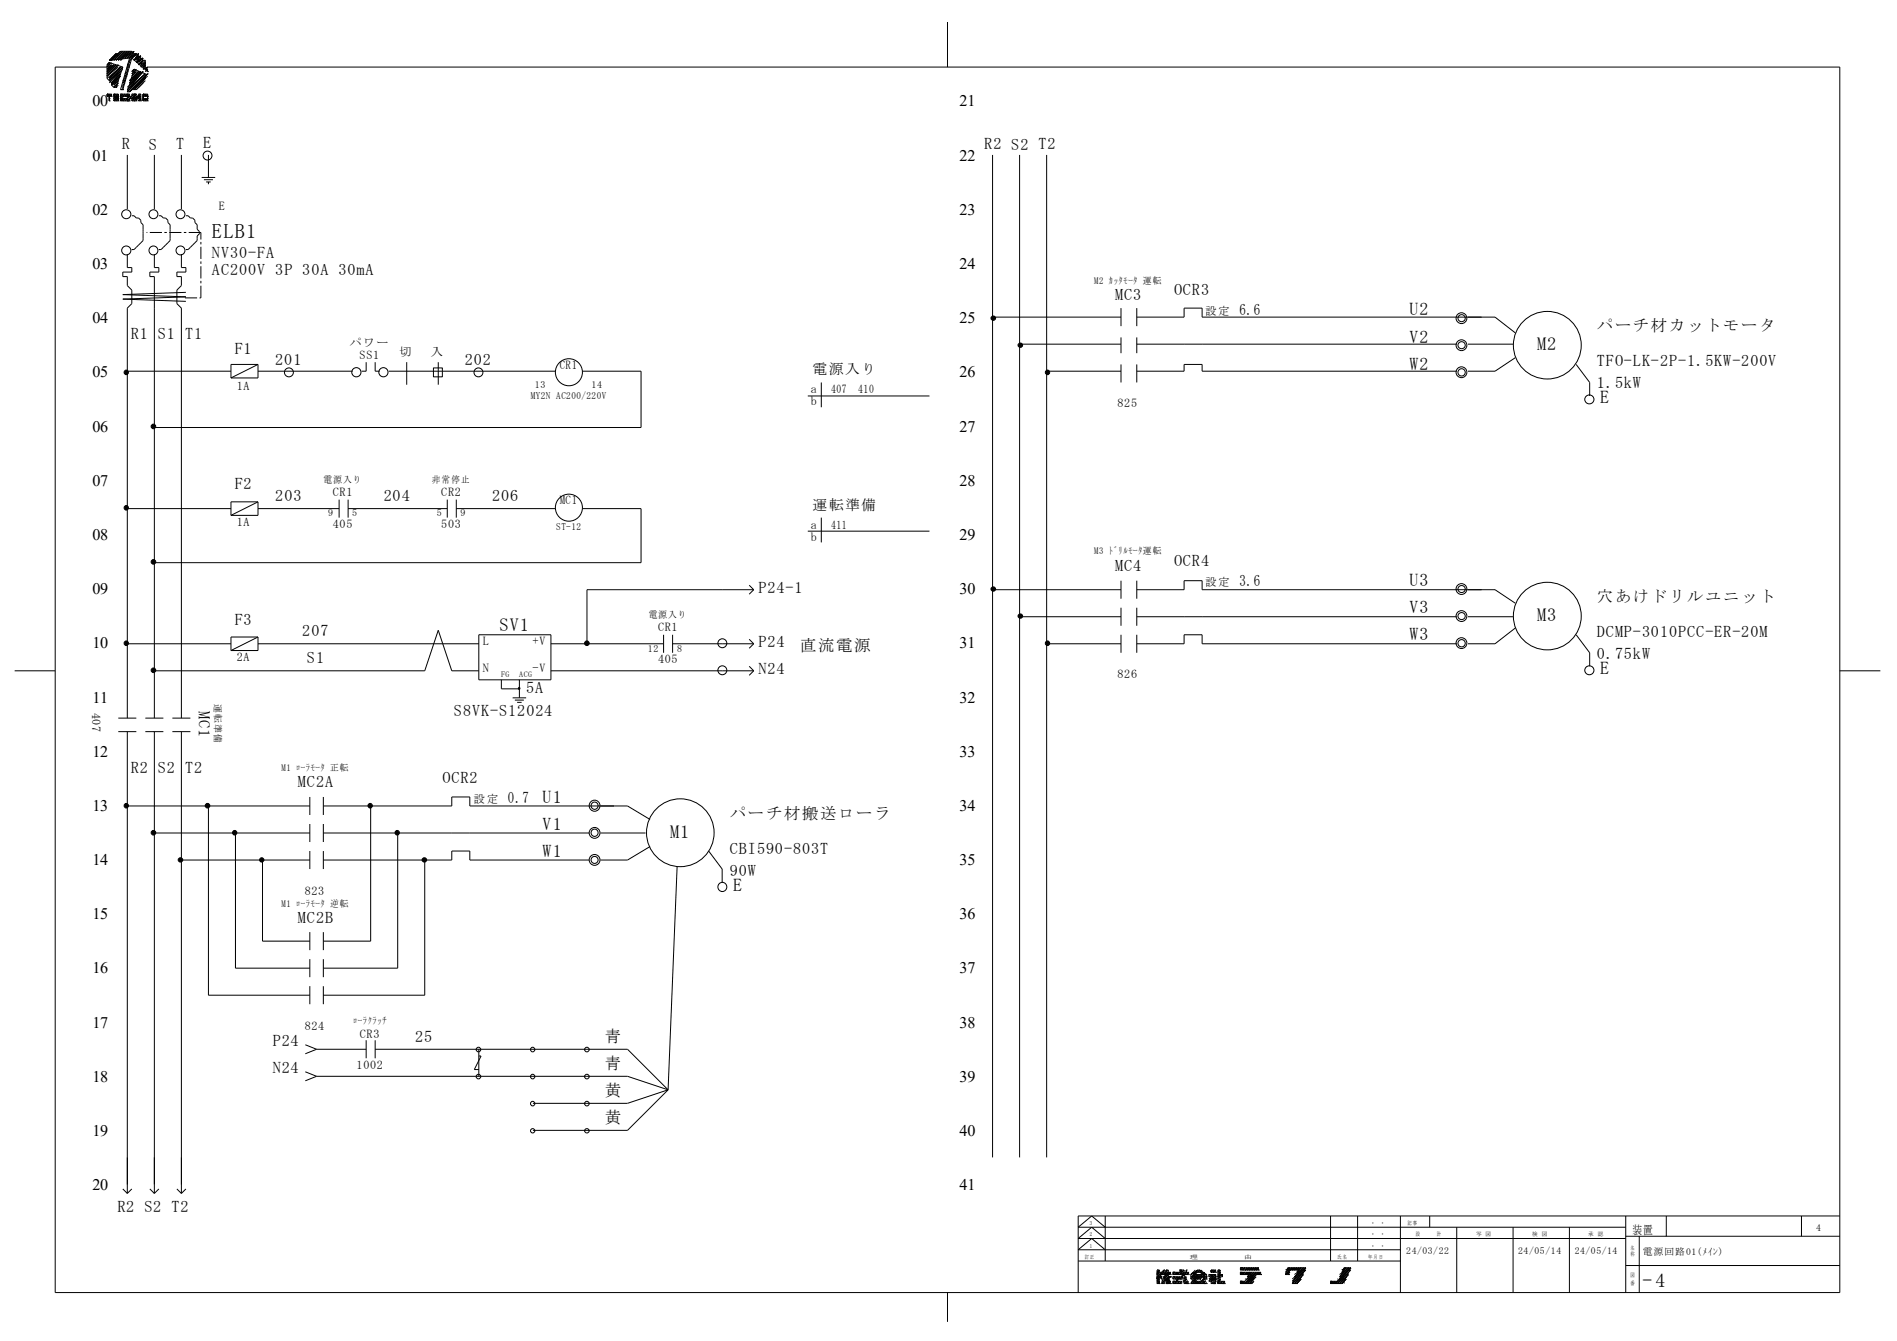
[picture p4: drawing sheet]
<svg xmlns="http://www.w3.org/2000/svg" width="297mm" height="210mm" viewBox="0 0 297 210" stroke-linecap="round" stroke-linejoin="round" font-family="sans-serif">
<g fill="none" stroke="#000" stroke-width=".16">
<path d="M16.8 14.7h.1M16.8 12.3l.7 .7M16.8 14.7v.4M16.8 15.1l.3-.4v1.1M16.8 14.7h.7M16.8 15.1h.7M16.8 10.5h-8.2v191.9h279.4v-191.9h-264.9M16.8 12.3l2.1-1.8-1.8 1.8M16.8 10.5l.7-.3-.7 .7 1-.7-1 1M17.1 9.8h.1M17.1 15.8h.1M17.1 15.1h.1"/>
<path d="M17.1 15.4h.1M17.1 9.8l2.1 .7M17.1 9.4h.4M17.1 9.8l-.3 .4v2.1M17.1 9.8v.4M17.1 9.8l-.3 .7M17.5 15.1h.1M17.5 9.1v.3M17.5 13v.3M17.5 14.7v.4M17.5 13.3l.3 .4M17.5 13l1.4-1.1-1.4 1.4"/>
<path d="M17.5 9.4l1.7-1.4-1.4 1.4M17.5 9.8l-.7 .7M17.5 14.7l-.4 .4M17.8 14.7h.1M17.8 13.7h.4M17.8 14.7h.7M17.8 15.8h.7M17.8 14.7v1.1M18.2 15.1h.1M18.2 15.4h.1M18.2 13.7h.1M18.2 8.4l-1.1 1"/>
<path d="M18.2 8.4h.3l-1.4 1M18.2 15.4h.3M18.2 10.2l-1.4 1.4M18.2 8.4l-.7 1M18.2 13.3v.4M18.5 15.1h.1M18.5 15.4h.1M18.5 15.8h.1M18.5 15.1h-.7l.4-.4v1.1l.3-.4M18.5 14.7v1.1M18.5 12.3l-.7 1 .7-.7M18.5 10.2l-1.7 1.7 1.7-1.4"/>
<path d="M18.5 13l-.7 .7M18.5 13.3l-.3 .4M18.5 14.7l-.7 .7M18.5 15.1l-.7 .7M18.9 14.7h.1M18.9 14.7h1.4M18.9 15.8h1.4M18.9 14.7v1.1M18.9 11.6l-1.4 1.4M18.9 11.2l-1.8 1.4M18.9 11.2l-1.8 1.8M18.9 11.2l-1.4 1.8"/>
<path d="M19.2 13.3h.1M19.2 13.7h.1M19.2 14h.1M19.2 10.5l-1 3.2M19.2 15.4l-.3 .4M19.2 13.3v.7M19.2 10.5l-2.1 2.1M19.2 10.9l-2.1 1.7M19.6 12.3h.1M19.6 8l-1.4 1.4M19.6 11.9h.3M19.6 12.3l-.4 .3h.4"/>
<path d="M19.6 11.9v.7M19.6 12.6l-.4 .4h.4l-.4 .3M19.9 11.2h.1M19.9 10.9h.1M19.9 15.8h.1M19.9 14.7h.1M19.9 14.7l-.3 .4v-.4l-.7 .7h1M19.9 10.5v.7M19.9 14.7v1.1M19.9 11.2l-.3 .4h.3l-.3 .3M19.9 10.5h.4M19.9 13.7l2.5-2.5-2.1 2.5"/>
<path d="M20.3 9.8h.1M20.3 9.4h.1M20.3 15.8h.1M20.3 9.1l-1.4 4.9h.3M20.3 9.1l-3.2 .3M20.3 14.7l-.4 .4M20.3 14.7v.4l-.7 .7v-.4l-.4 .4v-1.1l-.3 .4h1.7v-.4M20.3 9.4v.4M20.3 9.8l-.4 .4h.4l-.4 .3M20.3 9.1h.3M20.3 8l-1.4 1.4 1-1.4-1.4 1.4M20.6 14.7h.1"/>
<path d="M20.6 9.1l-1.4 4.9M20.6 9.1l2.5 2.1M20.6 8h-1.7l-1.4 1.4M20.6 8l.4 .4M20.6 14.7h.7M20.6 15.8h.7M20.6 9.1l1.1-.7-.7 1M20.6 8l-.7 1.1 1.1-1.1-.7 1.1M20.6 8l-1 1.1M20.6 8l-1.4 1.1M21 10.9h.1M21 15.8h.1"/>
<path d="M21 14.7h.1M21 10.9l-1.1 3.5M21 10.9l1.8 .7M21 8.4h.3M21 14.7v1.1M21 8.4l-.7 .7M21 10.9l-.4 .3M21 14.7l-1.1 1.1M21.3 15.1h.1M21.3 15.8h.1M21.3 8.4l1.1 1M21.3 15.1h.7l-.3 .3"/>
<path d="M21.3 15.4h-1v.4M21.3 14.7l.4 .7M21.3 15.1l.4 .7M21.3 15.1v.7M21.3 14.7l-.7 .7v.4M21.3 8.4l-1 1M21.3 8.4l-1 .7M21.3 9.8l1.1-.7-.7 .7M21.3 10.9l-.7 .7 .7-.4-.7 .7M21.3 15.1l-.7 .7M21.7 14.7h.1M21.7 15.4h.1"/>
<path d="M21.7 14.7h.3M21.7 15.8h.3M21.7 14.7v.7M21.7 8.7l-.7 .7M21.7 11.2l-1.4 1.4 1.7-1.4M22 15.8h.1M22 14.7v1.1M22 9.1l-.7 .7M22 8.7l-.7 1.1M22 8.7l-.7 .7M22 8.7l-1 .7M22 11.2l-1.7 1.8"/>
<path d="M22 11.2l-1.7 2.1M22 14.7l-1 1.1M22 15.4l-.3 .4M22.4 15.4h.1M22.4 15.1h.1M22.4 14.7h.1M22.4 9.4h.4M22.4 12.6v.4M22.4 14.7v1.1M22.4 14.7h.7M22.4 15.1h.7M22.4 15.4h.7"/>
<path d="M22.4 15.8h.7M22.4 9.4l-.7 .8M22.4 9.4l-.4 .8M22.8 9.4v1.1M22.8 11.9v.4l-1.8 1.7zM22.8 10.5l.3 .4M22.8 9.4l-.8 .8M22.8 9.8l-.8 .4M22.8 9.8l-.8 .7M22.8 9.8l-.4 .7 .4-.3-.4 .7M22.8 10.5l-.4 .4M22.8 11.6l-2.9 2.4"/>
<path d="M22.8 11.6l-2.9 2.8M23.1 11.6h.1M23.1 11.2h.1M23.1 15.1h.1M23.1 15.4h.1M23.1 15.8h.1M23.1 14.7l-.3 .4v-.4l-.4 .4M23.1 15.4l-.3 .4v-.4l-.4 .4M23.1 10.9v.3M23.1 14.7v1.1M23.1 11.9l-2.5 2.1h.7l1.5-1.4M23.1 11.6l-2.8 2.8h-.4"/>
<path d="M23.1 10.5l-.7 .4M23.1 10.5l-.3 .4h.3M23.1 10.9l-.3 .3M148.3 3.4v7.1M19.9 24.3v8.4M19.9 39.8v2.1h.7v.7h-1.4v.7h.7v1.4l.7 .7v2.1l-.7 .8v64.2M20.6 39.1h.1M20.6 33.8h.4l.3 .3h.4l.3 .4v.3l.4 .4v2.5l-1.4 1.4h-.4M24.2 39.8v2.1h.7v.7h-1.4v.7h.7v69.2M24.2 24.3v8.4M24.9 39.1h.1M24.9 33.8h.3l.4 .3h.3l.4 .4v.3l.3 .4v2.5l-1.4 1.4h-.3"/>
<path d="M28.4 39.8v2.1h.7v.7h-1.4v.7h.7v1.4l-.7 .7v2.1l.7 .8v64.2M28.4 24.3v8.4M29.1 39.1h.1M29.1 33.8h.4l.3 .3h.4l.3 .4v.3l.4 .4v.7l.3 .4v.3l-.3 .4v.7l-1.4 1.4h-.4M31.6 27.8h2.1M31.9 28.1h1.4M32.3 28.5h.7M32.6 24.3v3.5M32.6 28.5v.3M155.4 24.3v156.9M159.6 24.3v156.9M163.9 24.3v156.9"/>
<path d="M19.9 58.1h16.3M29.1 45.8l-9.9 .3 9.9 .4-9.9 .3 9.9 .4M40.4 57.1h-4.2v2.1M40.4 57.1v2.1h-4.2M40.4 57.1l-4.2 2.1M40.4 58.1h14.8M57.3 56.7v1.4h-.7M58.7 56.7v1.4h.7M60.9 58.1h26.1M63.7 56.7v3.5M67.9 57.6h1.4v1.4h-1.4zM68.6 56.7v3.5"/>
<path d="M91.2 58.1h9.2v8.8h-76.2M128.6 59.9v3.9M155.4 49.7h20.1M159.6 53.9h15.9M163.9 58.1h11.6M175.5 48.3v2.8M175.5 52.8v2.5M175.5 57.1v2.8M178 49.7h7.4v-1.4h2.8v1.4h45.9l3.1 2.4M178 58.1h7.4v-1h2.8v1h39.9M178 48.3v2.8M178 52.8v2.5"/>
<path d="M178 57.1v2.8M178 53.9h50.1M229.8 53.9h7.1M237.2 56l-3.1 2.1h-4.3M246.8 57.1l2.1 2.8v2.1M19.9 79.6h16.3M40.4 78.6v2.1h-4.2M40.4 78.6h-4.2v2.1M40.4 78.6l-4.2 2.1M40.4 79.6h12.7M53.1 78.2v2.9M54.5 78.2v2.9"/>
<path d="M54.5 79.6h15.5M70 78.2v2.9M71.4 78.2v2.9M71.4 79.6h15.6M91.2 79.6h9.2v8.5h-76.2M126.5 62h19M40.4 99.8v2.1h-4.2M40.4 99.8h-4.2v2.1M40.4 99.8l-4.2 2.1M75 99.4h11.3v7.1h-11.3zM103.9 99.4v2.8M105.3 99.4v2.8"/>
<path d="M117.3 91.6l.7 .7M118 92.3l-.7 .8M118 92.3h-26.1v8.5M126.5 83.2h19M128.6 81.1v3.8M155.4 92.3h20.1M159.6 96.6h15.9M175.5 90.9v2.9M175.5 95.2v2.8M175.5 99.4v2.8M178 92.3h7.4v-1.4h2.8v1.4h45.9l3.1 2.2M178 90.9v2.9"/>
<path d="M178 95.2v2.8M178 99.4v2.8M178 96.6h50.1M229.8 96.6h7.1M237.2 98.3l-3.1 2.5h-4.3M246.8 99.4l2.1 2.8v2.1M2.3 105h6.3M18.5 112.5h2.8M18.5 114.6h2.8M19.9 114.6v72.3M19.9 100.8h16.3M22.8 112.5h2.8"/>
<path d="M22.8 114.6h2.8M24.2 105h42.3l2.1-6.3 2.1 6.3h4.3M24.2 114.6v72.3M27 112.5h2.8M27 114.6h2.8M28.4 114.6v72.3M40.4 100.8h34.6M78.5 106.5v1.4h2.8M80.3 109.3h2.1M80.6 109.6h1.4M81 110h.7M81.3 106.5v2.8"/>
<path d="M86.3 105h31.7M86.3 100.8h17.6M105.3 100.8h12.7M117.3 100.1l.7 .7M117.3 104.3l.7 .7M118 100.8l-.7 .7M118 105l-.7 .8M163.9 100.8h11.6M178 100.8h7.4v-1.4h2.8v1.4h39.9M288 105h6.4M19.9 126.2h28.6M24.2 130.4h24.3"/>
<path d="M28.4 134.7h20.1M32.6 126.2v29.6h15.9M36.9 130.4v21.2h11.6M41.1 134.7v12.7h7.4M48.5 124.8v2.8M48.5 129v2.9M48.5 133.3v2.8M50.6 124.8v2.8M50.6 129v2.9M50.6 133.3v2.8M50.6 126.2h20.1v-1.4h2.9v1.4h24.6l3.6 2.1M50.6 134.7h20.1v-1.4h2.9v1.4h18.7"/>
<path d="M50.6 130.4h41.7M58 126.2v21.2h-7.4M62.3 130.4v21.2h-11.7M66.5 134.7v21.1h-15.9M94 130.4h7.1M101.8 132.6l-3.6 2.1h-4.2M106 135.7l-1.4 35M110.9 133.3l2.2 2.8v2.1M48.5 146v2.8M48.5 150.2v2.8M48.5 154.4v2.9M50.6 146v2.8"/>
<path d="M50.6 150.2v2.8M50.6 154.4v2.9M47.8 163.6l1.8 .7M47.8 167.8l1.8 .7M49.6 164.3l-1.8 .7M49.6 168.5l-1.8 .8M49.6 168.5h48.6l6.4 2.2M49.6 164.3h7.7M57.3 162.9v2.8M58.7 162.9v2.8M58.7 164.3h39.5l6.4 6.4M75 164.3v4.2"/>
<path d="M75 165.4h.3l-1 2.1h.7M104.6 170.7l-6.4 6.3h-14.8M104.6 170.7l-6.4 2.1h-14.8M19.2 186.2l.7 .7M20.6 186.2l-.7 .7M23.5 186.2l.7 .7M24.9 186.2l-.7 .7M27.7 186.2l.7 .7M29.1 186.2l-.7 .7M168.8 197.5h50.5M173 195.7l-2.1-1.8-2.1 1.8h50.5M173 193.9l-2.1-1.7-2.1 1.7h85.7"/>
<path d="M173 190.4v7.1M173 192.2l-2.1-1.8-2.1 1.8h85.7M181.2 199.2h.1M181.2 199.6h.1M181.2 198.9h.1M181.2 198.9v2.1M181.2 198.9h.3M181.5 198.9v.3M181.5 199.9v1.1M181.5 199.9l.4 .4M181.5 199.2h.4v.4M181.5 199.6h1.1v.3h-.4"/>
<path d="M181.5 199.6l.4 .3M181.5 199.9h.4M181.5 199.6l-.3 .7M181.5 199.2l-.3 .4M181.5 198.9l-.3 .7M181.5 198.9l-.3 .3M181.9 199.6h.1M181.9 199.9h.1M181.9 199.9v.4M181.9 199.9l-.7 .4M182.2 198.9h.1M182.2 199.9h.1"/>
<path d="M182.2 198.9v.7M182.2 198.9l-.3 .7M182.2 199.9l-.3 1.1M182.2 198.9l-1 1M182.6 198.9h.1M182.6 198.9h.3M182.6 198.9v.3h-.4l-1 1.1M182.9 199.2h.4M182.9 198.9v.3M182.9 199.9h.4M182.9 199.9l.4 1.1M182.9 198.9l-.7 .7"/>
<path d="M182.9 199.2l-.7 .7M182.9 199.2l-.7 .4M182.9 199.9l-1 1.1M182.9 199.9l-1 .8M182.9 199.9l-.3 .8 .7-.8M183.3 199.9h.1M183.3 199.6h.1M183.3 199.6h-.4v.3M183.3 199.2v.4M183.3 199.2l-1.1 1.1M183.3 199.2l-1.1 .7M183.3 199.9l-.7 .4"/>
<path d="M183.6 199.6h1.4M184 199.2l-.4 .4M184.7 198.9h.1M184.7 198.9h.7M184.7 198.9l.3 .3M184.7 199.9l-.4 .4-.3 .7 .3-.3M184.7 199.9l-.4 .8M185 199.2h-1.4v.4M185 199.9h-1.4v.4M185 199.6l.4 1.4M185 199.2v-.3l-.7 .7v-.4l-.3 .4M185 199.9v.4h-1.4"/>
<path d="M185.4 199.9h.1M185.4 199.2h.7M185.4 198.9v.3M185.4 199.9v.4M185.4 199.2l-.4 .7M185.4 199.2l-.4 .4M185.4 198.9l-.7 .7 .7-.4M185.7 198.9h.1M185.7 198.9v.3l-1 1.1v-.4M185.7 199.9l-.3 .4M186.1 199.6h.1M186.1 199.6h-.7l.7 1.4"/>
<path d="M186.1 199.2v.4M186.1 199.2l-.4 .4M186.4 199.6h.1M186.4 199.9h.1M186.4 199.9h2.5M186.4 199.6v.7M186.8 199.6h.1M186.8 199.6h2.1M186.8 199.6v.7M187.1 198.9l-.7 .7M187.1 199.6l-.7 .7M187.1 199.2l-.7 .4"/>
<path d="M187.1 199.6v.7l-.3 .7M187.1 199.9l-.3 .8M187.5 198.9h.4M187.5 199.2h.7M187.5 198.9l-1.1 .7M187.5 199.2l-1.1 .7M187.5 198.9l-.4 .7M187.5 198.9l-.7 .7M187.5 199.9l-.7 1.1M187.9 198.9l1 .7M187.9 199.2l1 .7M187.9 198.9l-.4 .3"/>
<path d="M187.9 198.9v.3M188.2 199.2h.1M188.2 198.9l-.3 .3M188.2 199.2v.7M188.6 199.6h.1M188.6 199.9h.1M188.6 199.6l-.7 .7M188.6 199.9l-.4 .8M188.9 199.9h.1M188.9 199.9l-1 1.1v-.3l-.4 .3v-.3l-.4 .3v-.3h1.1M188.9 199.6v.7M189.3 199.6h.1"/>
<path d="M189.3 199.6h1M189.3 199.9h.3M189.3 199.9l.3-.3v.3M189.3 199.6v.3M189.6 198.9h.1M189.6 198.9h.7M189.6 199.2h.7M189.6 198.9v.3M189.6 199.9l-.3 .8M190 198.9l-.4 .3M190 199.6l-.4 .3M190.3 199.9h.1"/>
<path d="M190.3 199.2h.1M190.3 199.6v1.4h-.7M190.3 199.9l-.7 .4v.7M190.3 198.9v.3M190.3 198.9l-.3 .3M190.3 199.9l-.7 .8M190.3 199.6l-1 1.1M190.3 199.6l-1 .7M190.7 199.9h.1M190.7 199.6h.1M190.7 198.9h.1M190.7 198.9h.3"/>
<path d="M190.7 198.9v2.1M190.7 199.6l.3-.4-.3 .7M191 199.6h.4M191 198.9v.7M191 199.9v.8M191 198.9l-.3 .3M191 199.6l-.3 .3M191 199.9l-.3 .4M191.4 199.6v.3h-.4M191.4 199.6l-.7 .3M194.2 199.2h.1M194.2 198.9h2.8"/>
<path d="M194.2 199.2h3.2M194.2 199.6h1.4l-.3 .7h-.4M194.2 199.2v.4M194.2 199.6l.7-.4-.3 .4M194.2 198.9l.7-.4-.3 .4M194.6 199.2l-.4 .4M194.6 198.5l-.4 .4M195.3 198.5l-.4 .4 .7-.4-.3 .4 .7-.4-.4 .4 .7-.4-.3 .4 .7-.4-.4 .4 .7-.4M195.3 199.2l-.4 .4 .7-.4-.3 .4 .7-.4M196 199.2l-.7 .7M196 199.2l-.4 .7M196.3 199.9l-.7 1.1 1.1-1.1"/>
<path d="M196.7 199.6h.7M196.7 199.6l-.7 1.1v.3M197 198.9h.1M197 198.5h-2.8v.4M197 198.5v.4M197 198.5l-.3 .4M197 199.2l-1.7 1.8 1.4-1.8-1.8 1.8 1.4-1.8-1.7 1.8M197.4 199.6h.1M197.4 199.2v.4M197.4 199.2l-.4 .4M197.4 199.2l-.7 .4M201.3 199.6h.7"/>
<path d="M201.3 199.6l.7-.4-.4 .4M201.3 198.9l.7-.4-.7 .7 1-.7-1 1.1M201.6 199.6h.1M201.6 198.5h.1M201.6 198.5h2.8M201.6 198.5l-.3 1.1M202 198.9h1.4l-1.1 2.1M202 198.9l-.4 .7M202 198.9l.7-.4-.4 .4 .7-.4-.3 .4 .7-.4-.4 .4 .7-.4-.7 .7M203.7 199.6l-1 1.4 1.4-1.4M203.7 199.9l-.7 1.1M204.4 198.5l-1 2.2"/>
<path d="M204.4 198.5l-1.7 1.4 1.4-1.4-1.4 1.1M204.4 198.5l-2.1 2.2 2.1-1.8-2.1 2.1M204.4 198.5l-2.1 1.8M208.3 190.4v7.1M209.7 199.6l1.4-1.1-1.4 1.4M210.1 198.9l.7-.4-.7 .7M210.4 198.5h.1M210.4 198.5h1.1M210.4 198.5l-.7 1.8M210.4 198.5v.4M210.8 199.6l-1.1 1.4 1.4-1.4M210.8 199.9l-.7 1.1"/>
<path d="M211.1 198.9l-1.7 2.1 2.1-2.1M211.5 198.5l-1.1 2.2v.3M211.5 198.5l-2.5 2.5M212.5 190.4v7.1M219.3 190.4v12M223.8 190.4v1.8M228.1 192.2v10.2M236.9 192.2v10.2M245.7 192.2v10.2M254.5 190.4v12M254.5 193.6h33.5M254.5 198.2h33.5"/>
<path d="M256.6 193.6v8.8M260.9 190.4v3.2M282 190.4v3.2M288 190.4h-119.2v12M148.3 202.4v4.6M181.2 200.3h.1M181.2 201h.3M181.5 201h.1M181.5 200.3l-.3 .4h.3l-.3 .3M181.9 200.3h.1M181.9 201h.3M182.2 201h.1"/>
<path d="M182.2 200.7v.3M182.6 201h.7M182.6 200.3l-.4 .7M182.6 200.3v.7M182.9 200.3h.1M182.9 200.7h.1M182.9 200.3v.7l.4-.3h-.4M182.9 200.7l-.3 .3M183.3 201h.1M183.6 200.3l.4-.4v.4l.3-.4v.8M184 200.7l-.4 .3M184.7 200.7l-.4 .3"/>
<path d="M185 200.7v.3h-1.4M185 200.7h-1.4v.3M185 200.7l-.3 .3M185.4 201h.7M185.4 200.3h.3l-.3 .4M186.1 201h.1M186.1 200.7l-.4 .3v-.3l-.3 .3M186.4 201h2.5M186.4 200.3h.4M186.8 200.3l.7-.7v.7h.4M186.8 200.3l-.4 .7M187.9 200.3l.3 .4"/>
<path d="M187.9 200.3v-.7l-1.5 1.4M188.2 201l.4-.3v.3M188.6 201h.1M188.6 200.3h.3M188.6 200.3v-1.1l-1.8 1.8M188.6 200.3l.3 .7M188.9 200.3h.1M188.9 201h.1M189.3 200.7h.3M190.3 200.3h.1M190.3 200.7h.1M190.3 200.3l-.7 .4"/>
<path d="M190.3 200.3l-.7 .7M190.3 200.7l-.7 .3M190.3 200.7l-.3 .3M190.7 200.7h.1M190.7 201h1M190.7 200.7l.3-.4-.3 .7M191 200.7h.7M191 200.7l-.3 .3M191.4 200.7l-.4 .3M191.7 201h.1M191.7 200.7v.3M191.7 200.7l-.3 .3"/>
<path d="M194.2 200.7h.1M194.2 201h1.8M194.2 200.7h.7l-.7 .3M194.2 200.7v.3M194.6 200.7l-.4 .3M196.3 200.7l-.3 .3M202.3 201h.7M203 201h.1M203.7 200.3l-.7 .7M208.3 200.7h.1M208.3 200.7v.3M208.3 201h1.8"/>
<path d="M208.3 200.7h1.1l-.7 .3 .3-.3-.7 .3M208.7 200.7l-.4 .3M209.4 200.3h.1M210.8 200.3l-.7 .7"/>
<circle cx="19.8" cy="39.2" r=".71"/>
<circle cx="19.8" cy="33.6" r=".71"/>
<circle cx="24" cy="33.5" r=".7"/>
<circle cx="24" cy="39.2" r=".7"/>
<circle cx="28.3" cy="33.5" r=".7"/>
<circle cx="28.3" cy="39.2" r=".7"/>
<circle cx="32.5" cy="24.4" r=".7"/>
<circle cx="45.2" cy="58.3" r=".7"/>
<circle cx="55.8" cy="58.3" r=".72"/>
<circle cx="60" cy="58.3" r=".72"/>
<circle cx="74.9" cy="58.3" r=".7"/>
<circle cx="89.1" cy="58.3" r="2.12"/>
<circle cx="228.8" cy="49.8" r=".85"/>
<circle cx="228.8" cy="54.1" r=".85"/>
<circle cx="228.8" cy="58.3" r=".85"/>
<circle cx="228.8" cy="58.3" r=".57"/>
<circle cx="228.8" cy="54.1" r=".56"/>
<circle cx="228.8" cy="49.8" r=".56"/>
<circle cx="242.3" cy="54.1" r="5.3"/>
<circle cx="89.1" cy="79.5" r="2.12"/>
<circle cx="248.8" cy="62.6" r=".71"/>
<circle cx="228.8" cy="92.2" r=".85"/>
<circle cx="228.8" cy="96.5" r=".85"/>
<circle cx="228.8" cy="92.2" r=".56"/>
<circle cx="228.8" cy="96.5" r=".56"/>
<circle cx="242.3" cy="96.5" r="5.3"/>
<circle cx="81.3" cy="107.8" r=".14"/>
<circle cx="113.1" cy="100.7" r=".7"/>
<circle cx="113.1" cy="105" r=".7"/>
<circle cx="228.8" cy="100.7" r=".85"/>
<circle cx="228.8" cy="100.7" r=".57"/>
<circle cx="248.8" cy="105" r=".71"/>
<circle cx="93.1" cy="126.2" r=".56"/>
<circle cx="93.1" cy="130.4" r=".56"/>
<circle cx="93.1" cy="126.2" r=".86"/>
<circle cx="93.1" cy="134.7" r=".85"/>
<circle cx="93.1" cy="130.4" r=".85"/>
<circle cx="93.1" cy="134.7" r=".55"/>
<circle cx="106.5" cy="130.4" r="5.3"/>
<circle cx="113.1" cy="138.9" r=".71"/>
<circle cx="74.9" cy="168.6" r=".36"/>
<circle cx="74.9" cy="164.4" r=".36"/>
<circle cx="83.4" cy="168.6" r=".35"/>
<circle cx="83.4" cy="164.4" r=".35"/>
<circle cx="83.4" cy="172.8" r=".35"/>
<circle cx="83.4" cy="177.1" r=".34"/>
<circle cx="91.9" cy="168.6" r=".36"/>
<circle cx="91.9" cy="164.4" r=".36"/>
<circle cx="91.9" cy="172.8" r=".36"/>
<circle cx="91.9" cy="177.1" r=".35"/>
</g>
<path d="M31.5 36.4h-8.6M29 46.7h2.5M31.5 46.7v-10.3" fill="none" stroke="#000" stroke-width=".16" stroke-dasharray="1.9 .4 .4 .4" stroke-linecap="butt"/>
<g fill="#000" stroke="#000" stroke-width=".16">
<circle cx="19.8" cy="58.3" r=".35"/>
<circle cx="155.5" cy="49.8" r=".35"/>
<circle cx="159.8" cy="54.1" r=".35"/>
<circle cx="164" cy="58.3" r=".35"/>
<circle cx="19.8" cy="79.5" r=".35"/>
<circle cx="24" cy="66.8" r=".36"/>
<circle cx="24" cy="88" r=".36"/>
<circle cx="155.5" cy="92.2" r=".35"/>
<circle cx="159.8" cy="96.5" r=".35"/>
<circle cx="19.8" cy="100.7" r=".35"/>
<circle cx="24" cy="105" r=".36"/>
<circle cx="91.9" cy="100.7" r=".36"/>
<circle cx="164" cy="100.7" r=".35"/>
<circle cx="19.8" cy="126.2" r=".35"/>
<circle cx="24" cy="130.4" r=".36"/>
<circle cx="28.3" cy="134.7" r=".35"/>
<circle cx="32.5" cy="126.2" r=".36"/>
<circle cx="36.7" cy="130.4" r=".35"/>
<circle cx="41" cy="134.7" r=".34"/>
<circle cx="57.9" cy="126.2" r=".35"/>
<circle cx="62.2" cy="130.4" r=".35"/>
<circle cx="66.5" cy="134.7" r=".35"/>
</g>
<text font-size="3.2" x="33.2" y="37.3">ELB1</text>
<text font-size="3" x="257.2" y="201.5">-4</text>
<g font-size="2.9">
<text x="240.7" y="54.9">M2</text>
<text x="78.2" y="98.8">SV1</text>
<text x="240.7" y="97.3">M3</text>
<text x="104.9" y="131.2">M1</text>
</g>
<g font-size="2.8">
<text x="220.7" y="49.4">U2</text>
<text x="220.7" y="53.6">V2</text>
<text x="220.7" y="57.9">W2</text>
<text x="250.5" y="63.2">E</text>
<text x="220.7" y="91.8">U3</text>
<text x="220.7" y="96.1">V3</text>
<text x="220.7" y="100.3">W3</text>
<text x="250.5" y="105.6">E</text>
<text x="85" y="125.7">U1</text>
<text x="85" y="130">V1</text>
<text x="85" y="134.2">W1</text>
<text x="114.8" y="139.5">E</text>
</g>
<g font-size="2.5">
<text x="14.5" y="16.7">00</text>
<text x="150.2" y="16.7">21</text>
<text x="19" y="23.4">R</text>
<text x="23.3" y="23.5">S</text>
<text x="27.6" y="23.4">T</text>
<text x="31.8" y="23.2">E</text>
<text x="154.1" y="23.4">R2 S2 T2</text>
<text x="14.5" y="25.2">01</text>
<text x="150.2" y="25.2">22</text>
<text x="14.5" y="33.6">02</text>
<text x="150.2" y="33.6">23</text>
<text x="33.2" y="40.5">NV30-FA</text>
<text x="14.5" y="42.1">03</text>
<text x="33.2" y="43.1">AC200V 3P 30A 30mA</text>
<text x="150.2" y="42.1">24</text>
<text x="174.6" y="46.9">MC3</text>
<text x="183.8" y="46.2">OCR3</text>
<text x="14.5" y="50.6">04</text>
<text x="20.5" y="53.1">R1</text>
<text x="24.7" y="53.1">S1</text>
<text x="29" y="53.1">T1</text>
<text x="150.2" y="50.6">25</text>
<text x="194.1" y="49.4">6.6</text>
<text x="250" y="51.9">パーチ材カットモータ</text>
<text x="14.5" y="59.1">05</text>
<text x="36.7" y="55.4">F1</text>
<text x="43.1" y="57.1">201</text>
<text x="72.8" y="57.1">202</text>
<text x="150.2" y="59.1">26</text>
<text x="250" y="57.4">TFO-LK-2P-1.5KW-200V</text>
<text x="250" y="60.8">1.5kW</text>
<text x="14.5" y="67.6">06</text>
<text x="150.2" y="67.6">27</text>
<text x="14.5" y="76.1">07</text>
<text x="36.7" y="76.6">F2</text>
<text x="150.2" y="76.1">28</text>
<text x="43.1" y="78.4">203</text>
<text x="60.1" y="78.4">204</text>
<text x="77" y="78.4">206</text>
<text x="14.5" y="84.5">08</text>
<text x="150.2" y="84.5">29</text>
<text x="174.6" y="89.4">MC4</text>
<text x="183.8" y="88.6">OCR4</text>
<text x="14.5" y="93">09</text>
<text x="118.7" y="92.9">P24-1</text>
<text x="150.2" y="93">30</text>
<text x="194.1" y="91.8">3.6</text>
<text x="250" y="94.3">穴あけドリルユニット</text>
<text x="14.5" y="101.5">10</text>
<text x="36.7" y="97.8">F3</text>
<text x="47.3" y="99.6">207</text>
<text x="118.7" y="101.4">P24</text>
<text x="150.2" y="101.5">31</text>
<text x="250" y="99.8">DCMP-3010PCC-ER-20M</text>
<text x="48" y="103.8">S1</text>
<text x="118.7" y="105.6">N24</text>
<text x="125.3" y="102">直流電源</text>
<text x="250" y="103.3">0.75kW</text>
<text x="14.5" y="110">11</text>
<text x="31.1" y="111.3" transform="rotate(90 31.1 111.3)">MC1</text>
<text x="71.1" y="112.2">S8VK-S12024</text>
<text x="82.4" y="108.5">5A</text>
<text x="150.2" y="110">32</text>
<text x="14.5" y="118.5">12</text>
<text x="150.2" y="118.5">33</text>
<text x="20.5" y="121">R2</text>
<text x="24.7" y="121">S2</text>
<text x="29" y="121">T2</text>
<text x="46.6" y="123.3">MC2A</text>
<text x="69.3" y="122.6">OCR2</text>
<text x="79.5" y="125.8">0.7</text>
<text x="14.5" y="127">13</text>
<text x="114.3" y="128.3">パーチ材搬送ローラ</text>
<text x="150.2" y="127">34</text>
<text x="14.5" y="135.5">14</text>
<text x="114.3" y="137.2">90W</text>
<text x="114.3" y="133.7">CBI590-803T</text>
<text x="150.2" y="135.5">35</text>
<text x="14.5" y="143.9">15</text>
<text x="150.2" y="143.9">36</text>
<text x="46.6" y="144.5">MC2B</text>
<text x="14.5" y="152.4">16</text>
<text x="150.2" y="152.4">37</text>
<text x="14.5" y="160.9">17</text>
<text x="150.2" y="160.9">38</text>
<text x="42.7" y="163.9">P24</text>
<text x="65" y="163.2">25</text>
<text x="94.7" y="163.2">青</text>
<text x="94.7" y="167.5">青</text>
<text x="14.5" y="169.4">18</text>
<text x="42.7" y="168.1">N24</text>
<text x="94.7" y="171.7">黄</text>
<text x="150.2" y="169.4">39</text>
<text x="14.5" y="177.9">19</text>
<text x="94.7" y="175.9">黄</text>
<text x="150.2" y="177.9">40</text>
<text x="14.5" y="186.4">20</text>
<text x="18.4" y="189.7">R2 S2 T2</text>
<text x="150.2" y="186.4">41</text>
</g>
<g font-size="2.3">
<text x="127.2" y="58.6">電源入り</text>
<text x="127.2" y="79.8">運転準備</text>
</g>
<g font-size="1.9">
<text x="34.2" y="32.8">E</text>
<text x="54.7" y="54.4">パワー</text>
<text x="56.3" y="56.2">SS1</text>
<text x="62.5" y="55.8">切</text>
<text x="67.5" y="55.8">入</text>
<text x="87.6" y="57.8">CR1</text>
<text x="37.1" y="61.1">1A</text>
<text x="127" y="61.6">a</text>
<text x="127" y="63.5">b</text>
<text x="130.1" y="61.6">407</text>
<text x="134.4" y="61.6">410</text>
<text x="175" y="63.8">825</text>
<text x="52.1" y="77.7">CR1</text>
<text x="69.1" y="77.7">CR2</text>
<text x="37.1" y="82.3">1A</text>
<text x="52.1" y="82.6">405</text>
<text x="69.1" y="82.6">503</text>
<text x="87.6" y="79">MC1</text>
<text x="127" y="82.8">a</text>
<text x="130.1" y="82.8">411</text>
<text x="127" y="84.7">b</text>
<text x="75.6" y="101">L</text>
<text x="83.4" y="101">+V</text>
<text x="103" y="98.9">CR1</text>
<text x="37.1" y="103.5">2A</text>
<text x="75.6" y="105.3">N</text>
<text x="83.4" y="105.3">-V</text>
<text x="103" y="103.8">405</text>
<text x="175" y="106.2">826</text>
<text x="14.4" y="111.6" transform="rotate(90 14.4 111.6)">407</text>
<text x="47.7" y="140.2">823</text>
<text x="47.7" y="161.4">824</text>
<text x="55.8" y="167.5">1002</text>
<text x="56.3" y="162.5">CR3</text>
<text x="255.6" y="193.2">装置</text>
</g>
<g font-size="1.8">
<text x="188.7" y="49.4">設定</text>
<text x="188.7" y="91.8">設定</text>
<text x="74.2" y="125.8">設定</text>
</g>
<g font-size="1.6">
<text x="83.1" y="62.5">MY2N AC200/220V</text>
<text x="83.7" y="60.7">13</text>
<text x="92.6" y="60.7">14</text>
<text x="51.4" y="80.9">9</text>
<text x="55.1" y="80.9">5</text>
<text x="68.4" y="80.9">5</text>
<text x="72.1" y="80.9">9</text>
<text x="87.1" y="83">ST-12</text>
<text x="101.4" y="102.1">12</text>
<text x="106" y="102.1">8</text>
</g>
<g font-size="1.5">
<text x="171.3" y="44.4">M2 ｶｯﾀﾓｰﾀ 運転</text>
<text x="50.7" y="75.6">電源入り</text>
<text x="67.6" y="75.6">非常停止</text>
<text x="171.3" y="86.8">M3 ﾄﾞﾘﾙﾓｰﾀ運転</text>
<text x="101.6" y="96.8">電源入り</text>
<text x="33.6" y="110.3" transform="rotate(90 33.6 110.3)">運転準備</text>
<text x="44.1" y="120.8">M1 ﾛｰﾗﾓｰﾀ 正転</text>
<text x="44.1" y="142">M1 ﾛｰﾗﾓｰﾀ 逆転</text>
<text x="55.3" y="160.4">ﾛｰﾗｸﾗｯﾁ</text>
<text x="220.2" y="196.4">24/03/22</text>
<text x="237.7" y="196.4">24/05/14</text>
<text x="246.5" y="196.4">24/05/14</text>
<text x="257.2" y="196.6">電源回路01(ﾒｲﾝ)</text>
<text x="284.3" y="192.7">4</text>
</g>
<g font-size="1.3">
<text x="78.4" y="106">FG</text>
<text x="81.3" y="106">ACG</text>
</g>
<g font-size=".9">
<text x="170.5" y="191.9">３</text>
<text x="214.5" y="191.9">・ ・</text>
<text x="220.4" y="191.9">記事</text>
<text x="169.8" y="197.1">訂正</text>
<text x="170.5" y="195.4">１</text>
<text x="170.5" y="193.6">２</text>
<text x="186.3" y="197.1">理</text>
<text x="194.8" y="197.1">由</text>
<text x="209.4" y="197.1">氏 名</text>
<text x="214.2" y="197.1">年 月日</text>
<text x="214.5" y="195.4">・ ・</text>
<text x="214.5" y="193.6">・ ・</text>
<text x="221.7" y="193.6">設</text>
<text x="225" y="193.6">計</text>
<text x="231.1" y="193.6">写 図</text>
<text x="239.9" y="193.6">検</text>
<text x="241.4" y="193.6">図</text>
<text x="248.7" y="193.6">承 認</text>
<text x="255.3" y="195.8">名</text>
<text x="255.3" y="196.7">称</text>
<text x="255.3" y="200">図</text>
<text x="255.3" y="201.3">番</text>
</g>
</svg>
